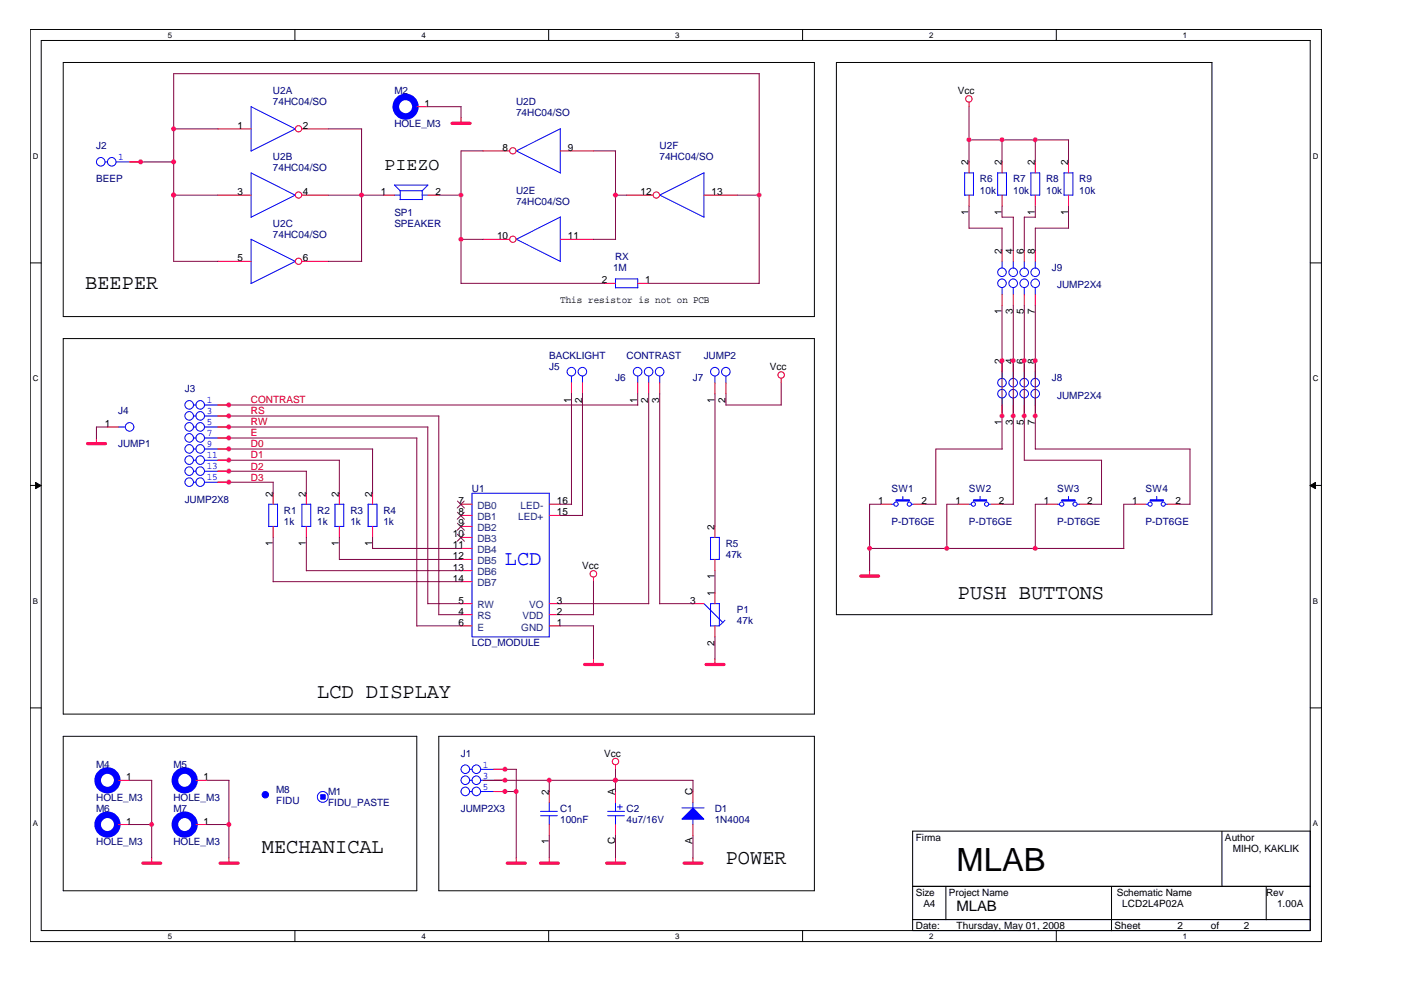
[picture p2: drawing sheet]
<svg xmlns="http://www.w3.org/2000/svg" width="297mm" height="210mm" viewBox="0 0 297 210" stroke-linecap="round" stroke-linejoin="round" font-family="sans-serif">
<path d="M6.4 6.2h273.2v193h-273.2zM8.7 8.6h268.5v188.3h-268.5z" fill="none" stroke="#000" stroke-width=".21"/>
<g fill="#fff">
<path d="M35.5 6.5h.9v1.9h-.9z"/>
<path d="M35.5 197.2h.9v1.9h-.9z"/>
</g>
<path d="M62.4 6.2v2.4M62.4 196.9v2.3" fill="none" stroke="#000" stroke-width=".21"/>
<g fill="#fff">
<path d="M89.2 6.5h.9v1.9h-.9z"/>
<path d="M89.2 197.2h.9v1.9h-.9z"/>
</g>
<path d="M116.1 6.2v2.4M116.1 196.9v2.3" fill="none" stroke="#000" stroke-width=".21"/>
<g fill="#fff">
<path d="M142.9 6.5h.9v1.9h-.9z"/>
<path d="M142.9 197.2h.9v1.9h-.9z"/>
</g>
<path d="M169.8 6.2v2.4M169.8 196.9v2.3" fill="none" stroke="#000" stroke-width=".21"/>
<g fill="#fff">
<path d="M196.6 6.5h.9v1.9h-.9z"/>
<path d="M196.6 197.2h.9v1.9h-.9z"/>
</g>
<path d="M223.5 6.2v2.4M223.5 196.9v2.3" fill="none" stroke="#000" stroke-width=".21"/>
<g fill="#fff">
<path d="M250.3 6.5h.9v1.9h-.9z"/>
<path d="M250.3 197.2h.9v1.9h-.9z"/>
<path d="M6.9 32.1h1.2v1.9h-1.2z"/>
<path d="M277.7 32.1h1.2v1.9h-1.2z"/>
<path d="M6.9 79.2h1.2v1.9h-1.2z"/>
<path d="M277.7 79.2h1.2v1.9h-1.2z"/>
</g>
<path d="M6.4 55.6h2.3M277.2 55.6h2.3" fill="none" stroke="#000" stroke-width=".21"/>
<g fill="#fff">
<path d="M6.9 126.3h1.1v1.9h-1.1z"/>
<path d="M277.7 126.3h1.1v1.9h-1.1z"/>
</g>
<path d="M6.4 102.7h2.3M277.2 102.7h2.3" fill="none" stroke="#000" stroke-width=".21"/>
<g fill="#000" stroke="#000" stroke-width=".21">
<path d="M7.5 102.1l1.2 .7-1.2 .6z" fill-rule="evenodd"/>
<path d="M277.2 102.8l1.1-.7v1.3z" fill-rule="evenodd"/>
</g>
<g fill="#fff">
<path d="M6.9 173.4h1.1v1.8h-1.1z"/>
<path d="M277.7 173.4h1.1v1.8h-1.1z"/>
</g>
<g fill="none" stroke="#000" stroke-width=".21">
<path d="M13.4 13.2h158.9v53.8h-158.9zM177 13.2h79.4v116.9h-79.4zM13.4 71.6h158.9v79.5h-158.9zM6.4 149.8h2.3M13.4 155.8h74.8v32.7h-74.8zM92.8 155.8h79.5v32.7h-79.5zM277.2 149.8h2.3M193.1 175.9h84.1v21h-84.1zM258.5 175.9v11.7M193.1 187.6h84.1M193.1 194.6h84.1M200.1 187.6v7"/>
<path d="M235.2 187.6v9.3M267.9 187.6v7"/>
</g>
<g fill="none" stroke="#f00" stroke-width=".21">
<path d="M27.4 34.3h2.4M46.1 27.3h7M63.9 27.3h5.6M88.2 22.6h2.3M97.5 24.9v1.2M102.2 31.9h5.6M118.5 31.9h7.1M205 21.6v1M205 34.3v2.3M212 34.3v2.3M219 34.3v2.3M226.1 34.3v2.3"/>
<path d="M46.1 41.3h7M46.1 55.3h7M63.9 41.3h5.6M63.9 55.3h5.6M81.2 41.3h2.3M90.5 41.3h2.3M102.2 50.6h5.6M118.5 50.6h7.1M127.9 60h2.3M132.6 41.3h5.6M134.9 60h2.3M148.9 41.3h7.1"/>
<path d="M205 41.3v2.3M212 41.3v2.3M212 53v2.3M214.4 53v2.3M216.7 53v2.3M219 41.3v2.3M219 53v2.3M226.1 41.3v2.3M212 62.3v2.4M212 76.3v2.4M214.4 62.3v2.4M214.4 76.3v2.4"/>
<path d="M216.7 62.3v2.4M216.7 76.3v2.4M219 62.3v2.4M219 76.3v2.4M20.4 92.7v1.2M22.7 90.4h2.4M46.1 85.7h2.3M46.1 88h2.3M46.1 90.4h2.3M46.1 92.7h2.3M46.1 95h2.3M46.1 97.4h2.3"/>
<path d="M46.1 99.7h2.3M120.9 81v2.3M123.2 81v2.3M134.9 81v2.3M137.2 81v2.3M139.6 81v2.3M151.3 81v2.3M153.6 81v2.3M165.3 80v1M212 85.7v2.3M214.4 85.7v2.3M216.7 85.7v2.3"/>
<path d="M219 85.7v2.3M46.1 102h2.3M57.8 104.4v2.3M57.8 111.4v2.3M64.8 104.4v2.3M64.8 111.4v2.3M71.8 104.4v2.3M71.8 111.4v2.3M78.8 104.4v2.3M78.8 111.4v2.3M97.5 106.7h2.4M97.5 109.1h2.4"/>
<path d="M97.5 111.4h2.4M97.5 113.7h2.4M97.5 116h2.4M97.5 118.4h2.4M116.2 106.7h2.3M116.2 109.1h2.3M151.3 111.4v2.3M151.3 118.4v2.3M186.3 106.7h2.3M193.3 106.7h2.4M202.7 106.7h2.3M209.7 106.7h2.3"/>
<path d="M221.4 106.7h2.3M228.4 106.7h2.3M240.1 106.7h2.3M247.1 106.7h2.3M97.5 132.4h2.4M97.5 130.1h2.4M97.5 127.7h2.4M97.5 120.7h2.4M97.5 123.1h2.4M116.2 132.4h2.3M116.2 130.1h2.3M116.2 127.7h2.3"/>
<path d="M125.6 122.1v1M125.6 139.4v1.2M146.6 127.7h2.3M151.3 125.4v2.3M151.3 132.4v2.4M151.3 139.4v1.2M184 120.7v1.2M25.1 165.1h2.3M25.1 174.5h2.3M41.4 165.1h2.4M41.4 174.5h2.4M104.5 162.8h2.3"/>
<path d="M104.5 165.1h2.3M104.5 167.5h2.3M116.2 167.5v2.3M116.2 174.5v2.3M130.2 161.8v1M130.2 167.5v2.3M130.2 174.5v2.3M146.6 167.5v2.3M146.6 174.5v2.3M32.1 181.5v1.2M48.4 181.5v1.2M109.2 181.5v1.2"/>
<path d="M116.2 181.5v1.2M130.2 181.5v1.2M146.6 181.5v1.2"/>
<circle cx="63.2" cy="27.3" r=".67"/>
<circle cx="108.5" cy="31.9" r=".67"/>
<circle cx="205" cy="20.9" r=".68"/>
<circle cx="63.2" cy="55.3" r=".67"/>
<circle cx="63.2" cy="41.3" r=".67"/>
<circle cx="108.5" cy="50.6" r=".67"/>
<circle cx="138.9" cy="41.3" r=".67"/>
<circle cx="165.3" cy="79.3" r=".68"/>
<circle cx="125.5" cy="121.4" r=".69"/>
<circle cx="130.2" cy="161.1" r=".68"/>
</g>
<path d="M95.6 26.1h3.8M18.5 93.9h3.8M182.1 121.9h3.8M123.7 140.6h3.8M149.4 140.6h3.8M30.2 182.6h3.8M46.6 182.6h3.8M107.3 182.6h3.8M114.3 182.6h3.8M128.4 182.6h3.8M144.7 182.6h3.8" fill="none" stroke="#f00" stroke-width=".68"/>
<g fill="none" stroke="#00f" stroke-width=".21">
<path d="M22.2 34.3h.5M24.6 34.3h2.8M53.1 22.6l9.4 4.7M53.1 22.5v9.4M53.1 36.5v9.4l9.4-4.6M53.1 36.6l9.4 4.7M62.5 27.3l-9.4 4.7M83.4 39.1l1.3 1.3v1.9M83.5 39.2h7.1M87.9 22.6h.3M90.5 39.2l-1.2 1.2M109.2 31.9l9.3 4.7"/>
<path d="M118.5 27.3v9.3M118.6 27.2l-9.4 4.7M148.9 36.6v9.3l-9.4-4.7M149 36.5l-9.4 4.8M204 36.6h2M204.1 36.6v4.7M206 36.5v4.8h-2M211 36.6h1.9M211.1 36.6v4.7M212.9 36.5v4.8h-1.9M218.1 36.6h1.9M218.1 36.6v4.7"/>
<path d="M220 36.5v4.8h-1.9M227 36.5v4.8h-1.9v-4.7h1.9M53.1 50.6v9.4l9.4-4.7M53.1 50.6l9.4 4.7M83.4 41.3h1.3M84.6 42.2h4.7M84.6 40.4h4.7v1.9M89.3 41.3h1.2M118.5 45.9v9.4l-9.3-4.7M118.6 45.9l-9.4 4.7M130.2 59h4.7v1.9M130.2 59v1.9"/>
<path d="M212 55.3v1.4M214.4 55.3v1.4M216.7 55.3v1.4M219 55.3v1.4M120.9 79.6v1.4M123.2 79.6v1.4M130.2 60.9h4.8M134.9 79.6v1.4M137.2 79.6v1.4M139.6 79.6v1.4M151.3 79.6v1.4M153.6 79.6v1.4"/>
<path d="M212 60.9v1.5M212 78.7v1.4M214.4 60.9v1.5M214.4 78.7v1.4M216.7 60.9v1.5M216.7 78.7v1.4M219 60.9v1.5M219 78.7v1.4M25 90.4h1.5M40.9 85.7h.5M40.9 88h.5M40.9 90.4h.5"/>
<path d="M40.9 92.7h.5M40.9 95h.5M40.9 97.4h.5M40.9 99.7h.5M43.3 85.7h2.8M43.3 88h2.8M43.3 90.4h2.8M43.3 92.7h2.8M43.3 95h2.8M43.3 97.4h2.8M43.3 99.7h2.8M212 84.3v1.4"/>
<path d="M214.4 84.3v1.4M216.7 84.3v1.4M219 84.3v1.4M40.9 102h.5M43.3 102h2.8M56.8 106.7h1.9M56.9 106.7v4.7M58.7 106.7v4.7h-1.9M63.8 106.7h1.9M63.9 106.7v4.7M65.7 106.7v4.7h-1.9M70.8 106.7h1.9"/>
<path d="M70.9 106.7v4.7M72.7 106.7v4.7h-1.9M77.9 106.7h1.9M77.9 106.7v4.7M79.8 106.7v4.7h-1.9M99.9 104.4h16.3v30.4h-16.3zM150.3 113.7h1.9M150.3 113.7v4.7M152.2 113.7v4.7h-1.9M188.6 106.7h.5M191 105v.8M192.9 106.7h.5"/>
<path d="M205 106.7h.5M207.3 105v.8M209.2 106.7h.5M223.6 106.7h.6M226.1 105v.8M227.9 106.7h.5M242.4 106.7h.5M244.7 105v.8M246.6 106.7h.5M148.9 127.7l4.1 4.1M150.3 132.4h1.9M152.2 127.7v4.7"/>
<path d="M152.2 127.7h-1.9v4.8M153.4 131.2l-1 1M24.8 165.1h.3M24.8 174.5h.3M41.1 165.1h.3M41.1 174.5h.3M99.4 162.8h.5M99.4 165.1h.5M99.4 167.5h.5M101.7 162.8h2.8M101.7 165.1h2.8M101.7 167.5h2.8"/>
<path d="M114.3 171.7h3.6M114.3 172.6h3.6M116.2 169.8v1.9M116.2 172.6v1.9M128.6 171.7h3.5M128.6 172.6h3.5M130.2 169.8v1.9M130.2 172.6v1.9M130.6 170.7h1.1M131.1 170.3v1M144.3 171h4.7M146.6 169.8v1.2"/>
<path d="M146.6 173.3v1.2"/>
<circle cx="21.3" cy="34.2" r=".9"/>
<circle cx="23.6" cy="34.2" r=".9"/>
<circle cx="212" cy="57.6" r=".9"/>
<circle cx="212" cy="59.9" r=".9"/>
<circle cx="214.4" cy="57.6" r=".9"/>
<circle cx="214.4" cy="59.9" r=".9"/>
<circle cx="216.7" cy="57.6" r=".9"/>
<circle cx="216.7" cy="59.9" r=".9"/>
<circle cx="219" cy="57.6" r=".9"/>
<circle cx="219" cy="59.9" r=".9"/>
<circle cx="120.9" cy="78.6" r=".9"/>
<circle cx="123.2" cy="78.6" r=".9"/>
<circle cx="134.9" cy="78.6" r=".9"/>
<circle cx="137.2" cy="78.6" r=".9"/>
<circle cx="139.6" cy="78.6" r=".9"/>
<circle cx="151.2" cy="78.6" r=".9"/>
<circle cx="153.6" cy="78.6" r=".9"/>
<circle cx="27.4" cy="90.3" r=".9"/>
<circle cx="40" cy="95" r=".9"/>
<circle cx="40" cy="97.4" r=".9"/>
<circle cx="40" cy="90.3" r=".9"/>
<circle cx="40" cy="88" r=".9"/>
<circle cx="40" cy="99.7" r=".9"/>
<circle cx="40" cy="85.7" r=".9"/>
<circle cx="40" cy="92.7" r=".9"/>
<circle cx="42.4" cy="97.4" r=".9"/>
<circle cx="42.4" cy="95" r=".9"/>
<circle cx="42.4" cy="90.3" r=".9"/>
<circle cx="42.4" cy="99.7" r=".9"/>
<circle cx="42.4" cy="85.7" r=".9"/>
<circle cx="42.4" cy="88" r=".9"/>
<circle cx="42.4" cy="92.7" r=".9"/>
<circle cx="212" cy="83.3" r=".9"/>
<circle cx="212" cy="81" r=".9"/>
<circle cx="214.4" cy="83.3" r=".9"/>
<circle cx="214.4" cy="81" r=".9"/>
<circle cx="216.7" cy="81" r=".9"/>
<circle cx="216.7" cy="83.3" r=".9"/>
<circle cx="219" cy="81" r=".9"/>
<circle cx="219" cy="83.3" r=".9"/>
<circle cx="40" cy="102" r=".9"/>
<circle cx="42.4" cy="102" r=".9"/>
<circle cx="189.6" cy="106.7" r=".45"/>
<circle cx="192.4" cy="106.7" r=".44"/>
<circle cx="205.9" cy="106.7" r=".44"/>
<circle cx="208.7" cy="106.7" r=".44"/>
<circle cx="224.6" cy="106.7" r=".45"/>
<circle cx="227.4" cy="106.7" r=".44"/>
<circle cx="243.3" cy="106.7" r=".44"/>
<circle cx="246.1" cy="106.7" r=".44"/>
<circle cx="68.3" cy="168.6" r="1.14"/>
<circle cx="98.5" cy="162.8" r=".9"/>
<circle cx="98.5" cy="167.5" r=".9"/>
<circle cx="98.5" cy="165.1" r=".9"/>
<circle cx="100.8" cy="162.8" r=".9"/>
<circle cx="100.8" cy="167.5" r=".9"/>
<circle cx="100.8" cy="165.1" r=".9"/>
</g>
<g fill="none" stroke="#00f" stroke-width="1.4">
<circle cx="85.8" cy="22.6" r="2.07"/>
<circle cx="22.7" cy="165.1" r="2.07"/>
<circle cx="22.7" cy="174.5" r="2.07"/>
<circle cx="39.1" cy="165.1" r="2.07"/>
<circle cx="39.1" cy="174.5" r="2.07"/>
</g>
<g fill="#00f" stroke="#00f" stroke-width=".21">
<path d="M67.9 168.2h.9v.9h-.9z" fill-rule="evenodd"/>
<path d="M243.3 105.8h2.8v.2h-2.8z" fill-rule="evenodd"/>
<path d="M206 105.8h2.7v.2h-2.7z" fill-rule="evenodd"/>
<path d="M146.6 171l2.3 2.3h-4.6z" fill-rule="evenodd"/>
<path d="M224.6 105.8h2.9v.2h-2.9z" fill-rule="evenodd"/>
<path d="M189.6 105.8h2.8v.2h-2.8z" fill-rule="evenodd"/>
<circle cx="56.1" cy="168.2" r=".68"/>
</g>
<path d="M96.8 106l1.5 1.5M96.8 108.4l1.5 1.5M96.8 110.7l1.5 1.5M96.8 113l1.5 1.5M98.2 106l-1.5 1.5M98.2 108.4l-1.5 1.5M98.2 110.7l-1.5 1.5M98.2 113l-1.5 1.5" fill="none" stroke="#804000" stroke-width=".21"/>
<g fill="none" stroke="#800040" stroke-width=".21">
<path d="M29.8 34.3h7M36.7 27.3h9.4M69.5 27.3h7M76.5 27.3v28M90.5 22.6h7.1M97.5 22.6v2.3M102.2 31.9h-4.7v28.1h30.4M125.6 31.9h4.7M130.2 31.9v18.8M205 22.6v11.7M205 29.6h21.1M212 29.6v4.7"/>
<path d="M219 29.6v4.7M226.1 29.6v4.7M36.7 41.3h9.4M46.1 55.3h-9.4v-39.7h124l-.1 44.4h-23.4M69.5 41.3h11.7M69.5 55.3h7M92.8 41.3h4.8M97.5 50.6h4.7M125.6 50.6h4.7M130.2 41.3h2.4M156 41.3h4.7M205 43.6v4.7h7"/>
<path d="M212 43.6v2.3h2.4M212 48.3v4.7M214.4 45.9v7.1M219 43.6v2.4M219.1 45.9h-2.4v7.1M226.1 43.6v4.7M226.1 48.3h-7.1v4.7M212 64.7v30.4M214.4 64.7v42M216.7 64.7v32.7M219 64.7v30.4M22.8 90.4h-2.4v2.3"/>
<path d="M48.4 88h44.5M48.4 90.4h42.2M48.4 92.7h39.8M48.4 95h30.5M48.4 97.4h23.4M48.4 99.7h16.5M48.4 85.7h86.6M64.8 99.7v4.7M71.8 97.4v7M78.8 95v9.4M88.2 92.7v39.8M90.5 90.4v37.4"/>
<path d="M92.8 88v42.1M120.9 83.3v23.4M123.2 83.3v25.8M134.9 83.3v2.4M137.2 83.3v44.5M139.6 83.3v44.5M151.3 83.3v28.1M153.6 83.3v2.4M153.6 85.7h11.7M165.3 81v4.7M212 95h-14v11.7M216.7 97.4h16.4"/>
<path d="M219 95h32.8M233 97.4v9.3M251.8 95v11.7M48.4 102h9.4v2.4M57.8 113.7v9.4M64.8 113.7v7.1M71.8 118.4h25.8M71.8 113.7v4.7M78.8 113.7v2.4M78.8 116h18.8M118.5 106.7h2.4M118.5 109.1h4.8"/>
<path d="M184 116h53.8M186.4 106.7h-2.4v14.1M195.7 106.7h2.3M202.7 106.7h-2.4v9.4M212 106.7h2.4M221.4 106.7h-2.4v9.4M230.7 106.7h2.4M240.1 106.7h-2.4v9.4M249.4 106.7h2.4M57.8 123.1h39.8M64.8 120.7h32.8M88.2 132.4h9.4"/>
<path d="M90.5 127.7h7.1M92.8 130.1h4.8M118.5 130.1h7.1M118.5 127.7h18.8M118.5 132.4h7.1M125.6 123.1v7M125.6 132.4v7.1M139.6 127.7h7M151.3 120.7v4.7M151.3 134.8v4.7M27.4 165.1h4.7v16.4M27.4 174.5h4.7"/>
<path d="M43.8 165.1h4.6v16.4M43.8 174.5h4.7M102.2 165.1h44.4M106.8 162.8h2.5M106.8 167.5h2.5M109.2 162.8v18.7M116.2 165.1v2.4M116.2 176.8v4.7M130.2 162.8v4.7M130.2 176.8v4.7M146.6 165.1v2.4M146.6 176.8v4.7"/>
</g>
<g fill="#f0f" stroke="#f0f" stroke-width=".21">
<circle cx="130.2" cy="165.1" r=".44"/>
<circle cx="48.4" cy="174.4" r=".44"/>
<circle cx="32.1" cy="174.4" r=".44"/>
<circle cx="106.8" cy="162.8" r=".44"/>
<circle cx="106.8" cy="167.5" r=".44"/>
<circle cx="109.2" cy="167.5" r=".44"/>
<circle cx="106.8" cy="165.1" r=".44"/>
<circle cx="48.4" cy="88" r=".44"/>
<circle cx="48.4" cy="90.3" r=".44"/>
<circle cx="48.4" cy="92.7" r=".44"/>
<circle cx="48.4" cy="95" r=".44"/>
<circle cx="48.4" cy="97.4" r=".44"/>
<circle cx="48.4" cy="99.7" r=".44"/>
<circle cx="48.4" cy="102" r=".44"/>
<circle cx="48.4" cy="85.7" r=".44"/>
<circle cx="219" cy="116" r=".44"/>
<circle cx="184" cy="116" r=".44"/>
<circle cx="200.3" cy="116" r=".44"/>
<circle cx="212" cy="29.6" r=".44"/>
<circle cx="205" cy="29.6" r=".44"/>
<circle cx="219" cy="29.6" r=".44"/>
<circle cx="212" cy="76.3" r=".44"/>
<circle cx="212" cy="88" r=".44"/>
<circle cx="214.4" cy="76.3" r=".44"/>
<circle cx="214.4" cy="88" r=".44"/>
<circle cx="216.7" cy="76.3" r=".44"/>
<circle cx="216.7" cy="88" r=".44"/>
<circle cx="219" cy="76.3" r=".44"/>
<circle cx="219" cy="88" r=".44"/>
<circle cx="116.2" cy="165.1" r=".44"/>
<circle cx="36.7" cy="41.3" r=".44"/>
<circle cx="36.7" cy="27.3" r=".44"/>
<circle cx="76.5" cy="41.3" r=".44"/>
<circle cx="97.5" cy="41.3" r=".44"/>
<circle cx="130.2" cy="41.3" r=".44"/>
<circle cx="29.7" cy="34.2" r=".44"/>
<circle cx="36.7" cy="34.2" r=".44"/>
<circle cx="97.5" cy="50.6" r=".44"/>
<circle cx="160.6" cy="41.3" r=".44"/>
</g>
<text font-size="6.8" x="202.4" y="184.4">MLAB</text>
<g font-size="4.4">
<text x="18" y="61.2">BEEPER</text>
<text x="202.7" y="126.7">PUSH BUTTONS</text>
<text x="67.1" y="147.7">LCD DISPLAY</text>
<text x="55.4" y="180.4">MECHANICAL</text>
<text x="153.5" y="182.8">POWER</text>
</g>
<text font-size="4.4" fill="#00f" x="106.8" y="119.6">LCD</text>
<text font-size="3.7" x="81.4" y="35.9">PIEZO</text>
<text font-size="3" x="202.4" y="192.7">MLAB</text>
<g font-size="2.1" fill="#000080">
<text x="57.7" y="19.9">U2A</text>
<text x="57.7" y="22.2">74HC04/SO</text>
<text x="83.4" y="19.9">M2</text>
<text x="109.2" y="22.2">U2D</text>
<text x="83.4" y="26.9">HOLE_M3</text>
<text x="109.2" y="24.6">74HC04/SO</text>
<text x="20.4" y="31.6">J2</text>
<text x="57.7" y="33.9">U2B</text>
<text x="139.5" y="31.6">U2F</text>
<text x="139.5" y="33.9">74HC04/SO</text>
<text x="20.4" y="38.6">BEEP</text>
<text x="57.7" y="36.3">74HC04/SO</text>
<text x="109.2" y="41">U2E</text>
<text x="207.3" y="38.6">R6</text>
<text x="207.3" y="41">10k</text>
<text x="214.3" y="38.6">R7</text>
<text x="214.3" y="41">10k</text>
<text x="221.3" y="38.6">R8</text>
<text x="221.3" y="41">10k</text>
<text x="228.3" y="38.6">R9</text>
<text x="228.3" y="41">10k</text>
<text x="57.7" y="47.9">U2C</text>
<text x="83.4" y="45.6">SP1</text>
<text x="83.4" y="47.9">SPEAKER</text>
<text x="109.2" y="43.3">74HC04/SO</text>
<text x="57.7" y="50.3">74HC04/SO</text>
<text x="129.7" y="57.3">1M</text>
<text x="130.2" y="55">RX</text>
<text x="222.5" y="57.3">J9</text>
<text x="223.6" y="61">JUMP2X4</text>
<text x="116.2" y="76">BACKLIGHT</text>
<text x="132.5" y="76">CONTRAST</text>
<text x="148.9" y="76">JUMP2</text>
<text x="39.1" y="83">J3</text>
<text x="116.2" y="78.3">J5</text>
<text x="130.2" y="80.7">J6</text>
<text x="146.6" y="80.7">J7</text>
<text x="222.5" y="80.7">J8</text>
<text x="25" y="87.7">J4</text>
<text x="223.6" y="84.4">JUMP2X4</text>
<text x="25" y="94.7">JUMP1</text>
<text x="39.1" y="106.4">JUMP2X8</text>
<text x="99.8" y="104">U1</text>
<text x="188.6" y="104">SW1</text>
<text x="205" y="104">SW2</text>
<text x="223.6" y="104">SW3</text>
<text x="242.4" y="104">SW4</text>
<text x="60.1" y="108.7">R1</text>
<text x="60.1" y="111.1">1k</text>
<text x="67.1" y="108.7">R2</text>
<text x="67.1" y="111.1">1k</text>
<text x="74.1" y="108.7">R3</text>
<text x="74.1" y="111.1">1k</text>
<text x="81.1" y="108.7">R4</text>
<text x="81.1" y="111.1">1k</text>
<text x="188.6" y="111.1">P-DT6GE</text>
<text x="205" y="111.1">P-DT6GE</text>
<text x="223.6" y="111.1">P-DT6GE</text>
<text x="242.4" y="111.1">P-DT6GE</text>
<text x="153.5" y="115.7">R5</text>
<text x="153.5" y="118">47k</text>
<text x="155.9" y="129.7">P1</text>
<text x="99.8" y="136.8">LCD_MODULE</text>
<text x="155.9" y="132.1">47k</text>
<text x="97.5" y="160.1">J1</text>
<text x="20.4" y="162.4">M4</text>
<text x="36.7" y="162.4">M5</text>
<text x="58.5" y="167.8">M8</text>
<text x="20.4" y="169.5">HOLE_M3</text>
<text x="20.4" y="171.8">M6</text>
<text x="36.7" y="169.5">HOLE_M3</text>
<text x="36.7" y="171.8">M7</text>
<text x="58.5" y="170.2">FIDU</text>
<text x="69.4" y="168.3">M1</text>
<text x="69.4" y="170.6">FIDU_PASTE</text>
<text x="97.5" y="171.8">JUMP2X3</text>
<text x="118.5" y="171.8">C1</text>
<text x="132.5" y="171.8">C2</text>
<text x="151.2" y="171.8">D1</text>
<text x="20.4" y="178.8">HOLE_M3</text>
<text x="36.7" y="178.8">HOLE_M3</text>
<text x="118.5" y="174.1">100nF</text>
<text x="132.5" y="174.1">4u7/16V</text>
<text x="151.2" y="174.1">1N4004</text>
</g>
<g font-size="2.1">
<text x="89.8" y="22.6">1</text>
<text x="202.6" y="19.9">Vcc</text>
<text x="50.2" y="27.3">1</text>
<text x="64.1" y="27.3">2</text>
<text x="106.3" y="31.9">8</text>
<text x="120.1" y="31.9">9</text>
<text x="204.9" y="35" transform="rotate(-90 204.9 35)">2</text>
<text x="211.9" y="35" transform="rotate(-90 211.9 35)">2</text>
<text x="218.9" y="35" transform="rotate(-90 218.9 35)">2</text>
<text x="226" y="35" transform="rotate(-90 226 35)">2</text>
<text x="50.2" y="41.3">3</text>
<text x="64.1" y="41.3">4</text>
<text x="80.6" y="41.3">1</text>
<text x="92.1" y="41.3">2</text>
<text x="135.5" y="41.3">12</text>
<text x="150.5" y="41.3">13</text>
<text x="204.9" y="45.5" transform="rotate(-90 204.9 45.5)">1</text>
<text x="211.9" y="45.5" transform="rotate(-90 211.9 45.5)">1</text>
<text x="218.9" y="45.5" transform="rotate(-90 218.9 45.5)">1</text>
<text x="226" y="45.5" transform="rotate(-90 226 45.5)">1</text>
<text x="105.2" y="50.6">10</text>
<text x="120.1" y="50.6">11</text>
<text x="211.9" y="53.7" transform="rotate(-90 211.9 53.7)">2</text>
<text x="214.3" y="53.7" transform="rotate(-90 214.3 53.7)">4</text>
<text x="216.6" y="53.7" transform="rotate(-90 216.6 53.7)">6</text>
<text x="218.9" y="53.7" transform="rotate(-90 218.9 53.7)">8</text>
<text x="50.2" y="55.3">5</text>
<text x="64.1" y="55.3">6</text>
<text x="127.3" y="60">2</text>
<text x="136.5" y="60">1</text>
<text x="118.5" y="64">This resistor is not on PCB</text>
<text x="211.9" y="66.5" transform="rotate(-90 211.9 66.5)">1</text>
<text x="214.3" y="66.5" transform="rotate(-90 214.3 66.5)">3</text>
<text x="216.6" y="66.5" transform="rotate(-90 216.6 66.5)">5</text>
<text x="218.9" y="66.5" transform="rotate(-90 218.9 66.5)">7</text>
<text x="211.9" y="77.1" transform="rotate(-90 211.9 77.1)">2</text>
<text x="214.3" y="77.1" transform="rotate(-90 214.3 77.1)">4</text>
<text x="216.6" y="77.1" transform="rotate(-90 216.6 77.1)">6</text>
<text x="218.9" y="77.1" transform="rotate(-90 218.9 77.1)">8</text>
<text x="162.9" y="78.3">Vcc</text>
<text x="120.8" y="85.2" transform="rotate(-90 120.8 85.2)">1</text>
<text x="123.1" y="85.2" transform="rotate(-90 123.1 85.2)">2</text>
<text x="134.8" y="85.2" transform="rotate(-90 134.8 85.2)">1</text>
<text x="137.2" y="85.2" transform="rotate(-90 137.2 85.2)">2</text>
<text x="139.5" y="85.2" transform="rotate(-90 139.5 85.2)">3</text>
<text x="151.2" y="85.2" transform="rotate(-90 151.2 85.2)">1</text>
<text x="153.5" y="85.2" transform="rotate(-90 153.5 85.2)">2</text>
<text x="211.9" y="89.9" transform="rotate(-90 211.9 89.9)">1</text>
<text x="214.3" y="89.9" transform="rotate(-90 214.3 89.9)">3</text>
<text x="216.6" y="89.9" transform="rotate(-90 216.6 89.9)">5</text>
<text x="218.9" y="89.9" transform="rotate(-90 218.9 89.9)">7</text>
<text x="22.2" y="90.4">1</text>
<text x="57.7" y="105.1" transform="rotate(-90 57.7 105.1)">2</text>
<text x="64.7" y="105.1" transform="rotate(-90 64.7 105.1)">2</text>
<text x="71.7" y="105.1" transform="rotate(-90 71.7 105.1)">2</text>
<text x="78.7" y="105.1" transform="rotate(-90 78.7 105.1)">2</text>
<text x="97" y="106.7">7</text>
<text x="117.8" y="106.7">16</text>
<text x="185.8" y="106.7">1</text>
<text x="194.9" y="106.7">2</text>
<text x="202.1" y="106.7">1</text>
<text x="211.3" y="106.7">2</text>
<text x="220.8" y="106.7">1</text>
<text x="230" y="106.7">2</text>
<text x="239.5" y="106.7">1</text>
<text x="248.7" y="106.7">2</text>
<text x="95.8" y="113.7">10</text>
<text x="97" y="109.1">8</text>
<text x="97" y="111.4">9</text>
<text x="117.8" y="109.1">15</text>
<text x="151.2" y="112.1" transform="rotate(-90 151.2 112.1)">2</text>
<text x="57.7" y="115.6" transform="rotate(-90 57.7 115.6)">1</text>
<text x="64.7" y="115.6" transform="rotate(-90 64.7 115.6)">1</text>
<text x="71.7" y="115.6" transform="rotate(-90 71.7 115.6)">1</text>
<text x="78.7" y="115.6" transform="rotate(-90 78.7 115.6)">1</text>
<text x="95.8" y="116">11</text>
<text x="95.8" y="118.4">12</text>
<text x="95.8" y="120.7">13</text>
<text x="95.8" y="123.1">14</text>
<text x="123.2" y="120.4">Vcc</text>
<text x="151.2" y="122.6" transform="rotate(-90 151.2 122.6)">1</text>
<text x="97" y="130.1">4</text>
<text x="97" y="127.7">5</text>
<text x="117.8" y="130.1">2</text>
<text x="117.8" y="127.7">3</text>
<text x="146" y="127.7">3</text>
<text x="151.2" y="126.1" transform="rotate(-90 151.2 126.1)">1</text>
<text x="97" y="132.4">6</text>
<text x="117.8" y="132.4">1</text>
<text x="151.2" y="136.6" transform="rotate(-90 151.2 136.6)">2</text>
<text x="127.8" y="160.1">Vcc</text>
<text x="26.7" y="165.1">1</text>
<text x="43.1" y="165.1">1</text>
<text x="116.1" y="168.2" transform="rotate(-90 116.1 168.2)">2</text>
<text x="130.1" y="168.2" transform="rotate(-90 130.1 168.2)">A</text>
<text x="146.5" y="168.2" transform="rotate(-90 146.5 168.2)">C</text>
<text x="26.7" y="174.5">1</text>
<text x="43.1" y="174.5">1</text>
<text x="116.1" y="178.7" transform="rotate(-90 116.1 178.7)">1</text>
<text x="130.1" y="178.7" transform="rotate(-90 130.1 178.7)">C</text>
<text x="146.5" y="178.7" transform="rotate(-90 146.5 178.7)">A</text>
<text x="193.8" y="177.9">Firma</text>
<text x="259.2" y="177.9">Author</text>
<text x="260.8" y="180.2">MIHO, KAKLIK</text>
<text x="193.8" y="189.5">Size</text>
<text x="195.4" y="191.9">A4</text>
<text x="200.7" y="189.5">Project Name</text>
<text x="236.3" y="189.5">Schematic Name</text>
<text x="237.4" y="191.9">LCD2L4P02A</text>
<text x="267.8" y="189.5">Rev</text>
<text x="270.2" y="191.9">1.00A</text>
<text x="193.8" y="196.6">Date:</text>
<text x="202.4" y="196.6">Thursday, May 01, 2008</text>
<text x="235.8" y="196.6">Sheet</text>
<text x="249.1" y="196.6">2</text>
<text x="256.2" y="196.6">of</text>
<text x="263.1" y="196.6">2</text>
</g>
<g font-size="2.1" fill="#00f">
<text x="25" y="33.9">1</text>
<text x="43.7" y="85.3">1</text>
<text x="43.7" y="87.6">3</text>
<text x="43.7" y="89.9">5</text>
<text x="43.7" y="92.3">7</text>
<text x="43.7" y="94.6">9</text>
<text x="43.7" y="97">11</text>
<text x="43.7" y="99.3">13</text>
<text x="43.7" y="101.6">15</text>
<text x="102.2" y="162.4">1</text>
<text x="102.2" y="164.7">3</text>
<text x="102.2" y="167.1">5</text>
</g>
<g font-size="2.1" fill="#f00">
<text x="53.1" y="87.7">RS</text>
<text x="53.1" y="85.3">CONTRAST</text>
<text x="53.1" y="90">RW</text>
<text x="53.1" y="92.3">E</text>
<text x="53.1" y="94.7">D0</text>
<text x="53.1" y="97">D1</text>
<text x="53.1" y="99.4">D2</text>
<text x="53.1" y="101.7">D3</text>
</g>
<g font-size="2.1" fill="#004080">
<text x="101" y="107.7">DB0</text>
<text x="110.2" y="107.7">LED-</text>
<text x="101" y="110.1">DB1</text>
<text x="101" y="112.4">DB2</text>
<text x="109.6" y="110.1">LED+</text>
<text x="101" y="114.7">DB3</text>
<text x="101" y="117.1">DB4</text>
<text x="101" y="119.4">DB5</text>
<text x="101" y="121.8">DB6</text>
<text x="101" y="124.1">DB7</text>
<text x="101" y="131.1">RS</text>
<text x="101" y="128.7">RW</text>
<text x="110.5" y="131.1">VDD</text>
<text x="111.9" y="128.7">VO</text>
<text x="101" y="133.4">E</text>
<text x="110.3" y="133.4">GND</text>
</g>
<g font-size="1.7">
<text x="35.5" y="8">5</text>
<text x="89.2" y="8">4</text>
<text x="142.9" y="8">3</text>
<text x="196.6" y="8">2</text>
<text x="250.3" y="8">1</text>
<text x="6.9" y="33.6">D</text>
<text x="277.7" y="33.6">D</text>
<text x="6.9" y="80.7">C</text>
<text x="277.7" y="80.7">C</text>
<text x="6.9" y="127.8">B</text>
<text x="277.7" y="127.8">B</text>
<text x="6.9" y="174.9">A</text>
<text x="277.7" y="174.9">A</text>
<text x="35.5" y="198.7">5</text>
<text x="89.2" y="198.7">4</text>
<text x="142.9" y="198.7">3</text>
<text x="196.6" y="198.7">2</text>
<text x="250.3" y="198.7">1</text>
</g>
</svg>
